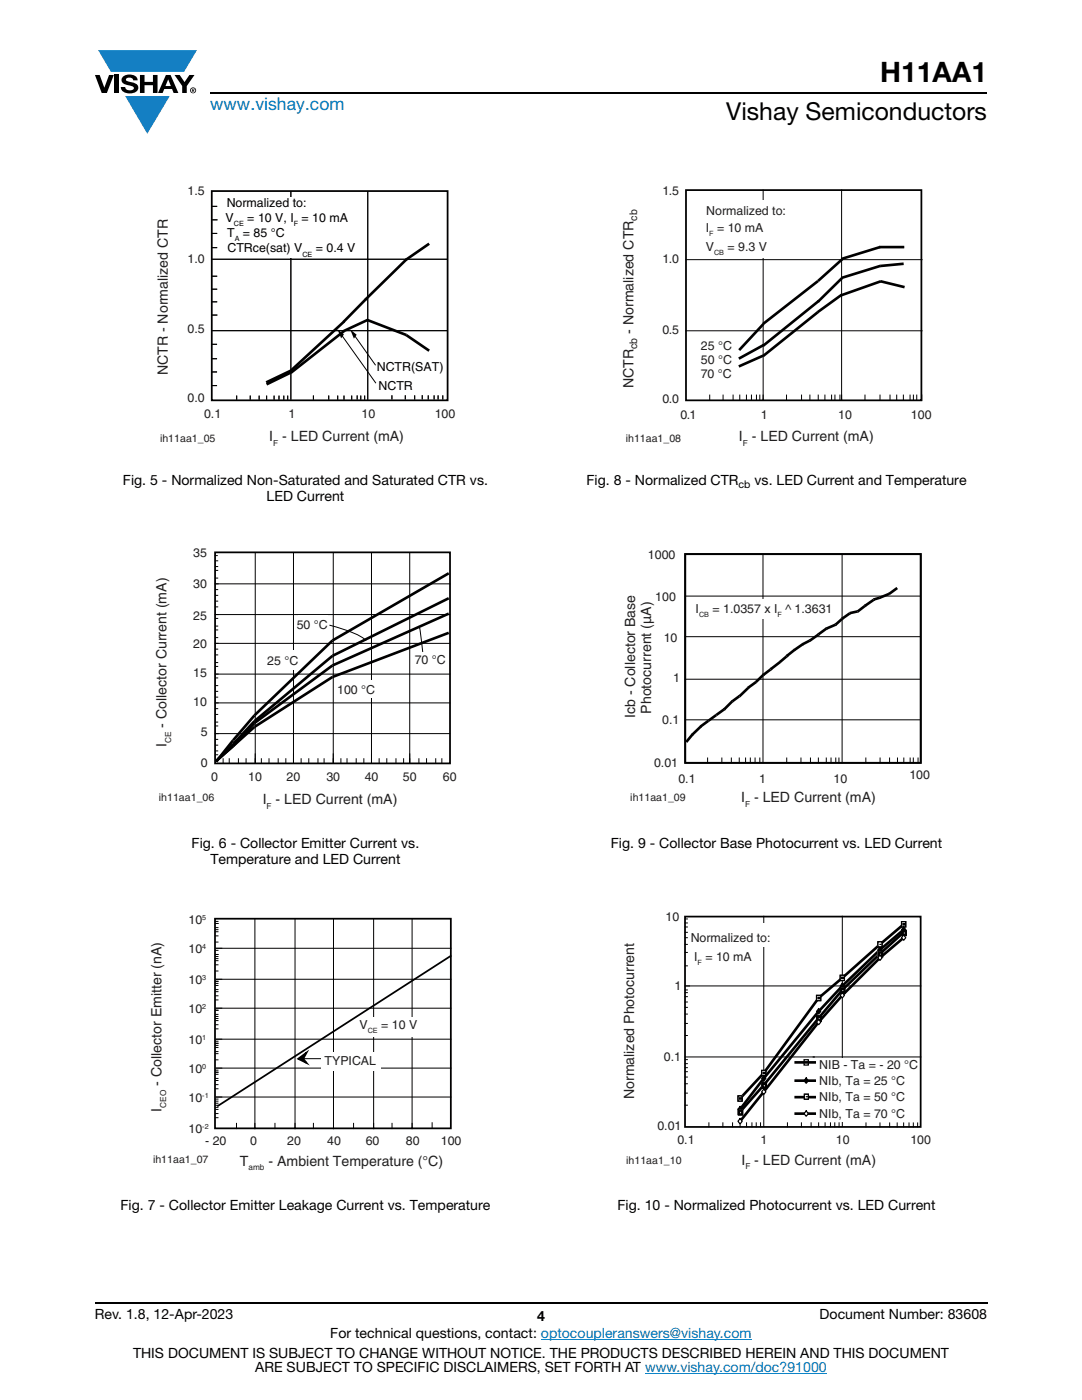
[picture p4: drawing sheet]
<svg xmlns="http://www.w3.org/2000/svg" width="216mm" height="279mm" viewBox="0 0 216 279" stroke-linecap="round" stroke-linejoin="round" font-family="sans-serif">
<g fill="#147fc3">
<path d="M19.6 10h19.7l-2.6 4.3h-1.1h-13.5z"/>
<path d="M25 19.2h8.9l-4.5 7.5z"/>
</g>
<g fill="#000">
<path d="M18.9 15h1l.9 2.5 1-2.5h.9l-1.4 3.6h-1zM22.9 15h.9v3.6h-.9zM24.6 15.3a2.1 2.1 0 0 1 2.8 .3l.1 .4h-.9a.79 .79 0 0 0-.7-.5 .79 .79 0 0 0-.8 .4l.3 .3 1 .2a1.08 1.08 0 0 1 1.2 1 1.08 1.08 0 0 1-1.1 1.2 1.73 1.73 0 0 1-2.4-1.2h.9a.96 .96 0 0 0 .8 .6 .96 .96 0 0 0 .9-.4 1.31 1.31 0 0 0-1.2-.6 1.03 1.03 0 0 1-1.1-.6 1.03 1.03 0 0 1 .2-1.1zM27.9 15h.9v1.3h1.7v-1.3h.9v3.6h-.9v-1.6h-1.7v1.6h-.9zM34.8 15h1.1l.9 1.4 1-1.4h1l-1.5 2.2v1.4h-.9v-1.4zM67.3 65.7l1.3 1-.5 .8zM69.9 65.7l1.3 1.1-.6 .8z"/>
<path d="M33.6 15.9l.5 1.3h-1.1zM33.1 15l-1.6 3.6h1l.3-.8h1.5l.3 .8h1l-1.6-3.6z"/>
<path d="M38.4 17.8h.2v.2h-.2zM38.3 17.7v.7h.1v-.3l.4 .3-.2-.3 .2-.2-.1-.2z"/>
<path d="M38.1 18a.46 .46 0 0 1 .9 0 .46 .46 0 0 1-.9 0zM37.9 18a.6 .6 0 0 0 1.2 0 .6 .6 0 0 0-1.2 0z"/>
</g>
<path d="M42 18.6h155M18.9 260h178.1" fill="none" stroke="#000" stroke-width=".36"/>
<path d="M107.9 267.3h42.1M128.7 274h36.3" fill="none" stroke="#007ec4" stroke-width=".2"/>
<path d="M58 38.1v41.7M73.4 38.1v41.7M42.3 51.7h47M42.3 66h47M68.2 66.9l6.8 9.6M70.7 66.9l4.2 6" fill="none" stroke="#000" stroke-width=".2"/>
<path d="M42.3 38.1h47v41.8h-47z" fill="none" stroke="#000" stroke-width=".35"/>
<path d="M57.3 39.3h2.3v12.1h-2.3z" fill="#fff"/>
<g fill="#000">
<path d="M42.3 57.7h1zM42.3 55.1h1zM42.3 49.4h1zM42.3 46.6h1zM42.3 41.2h1zM42.3 43.9h1.1zM42.2 77h1.1zM42.2 74.2h1.1zM42.2 71.6h1.1zM42.2 68.7h1.1zM42.3 60.2h1zM42.3 62.9h1.1z"/>
<path d="M47.2 78.9v.9zM49.9 78.9v.9zM51.7 79v.8zM53.2 79v.8zM54.7 79v.8zM55.7 79v.8zM56.6 79v.8zM57.4 79v.8zM62.5 78.9v.9zM65.6 78.9v.9zM67.4 78.9v.9zM68.6 78.9v.9z"/>
<path d="M70.2 78.9v.9zM71.3 78.9v.8zM72 78.9v.9zM72.8 78.9v.9zM78.2 78.9v.8zM80.9 78.9v.8zM82.7 78.9v.8zM84.3 78.9v.8zM85.4 78.9v.8zM86.6 78.9v.8zM87.4 78.9v.8zM88.4 78.9v.8z"/>
</g>
<g fill="none" stroke="#000" stroke-width=".2">
<path d="M42.3 57.7h1M42.3 55.1h1M42.3 49.4h1M42.3 46.6h1M42.3 41.2h1M42.3 43.9h1.1M42.2 77h1.1M42.2 74.2h1.1M42.2 71.6h1.1M42.2 68.7h1.1M42.3 60.2h1M42.3 62.9h1.1"/>
<path d="M47.2 78.9v.9M49.9 78.9v.9M51.7 79v.8M53.2 79v.8M54.7 79v.8M55.7 79v.8M56.6 79v.8M57.4 79v.8M62.5 78.9v.9M65.6 78.9v.9M67.4 78.9v.9M68.6 78.9v.9"/>
<path d="M70.2 78.9v.9M71.3 78.9v.8M72 78.9v.9M72.8 78.9v.9M78.2 78.9v.8M80.9 78.9v.8M82.7 78.9v.8M84.3 78.9v.8M85.4 78.9v.8M86.6 78.9v.8M87.4 78.9v.8M88.4 78.9v.8"/>
</g>
<path d="M53.2 76.7l5.1-2.5z" fill="#fff"/>
<g fill="none" stroke="#000" stroke-width=".53">
<path d="M73.1 59.6l-4.6 4.7M81.1 51.8l-8.2 8M85.6 48.6l-4.6 3.3M58.3 73.9l-5.2 2.4M58.3 74.2l-5.1 2.5M68.7 64.1l-10.6 9.8M68.7 66l-10.5 8.3M73.2 63.8l7.9 3.1M73.5 63.8l-4.9 2.2M81.1 66.9l4.5 3.1M89.5 119.4l-23.2 11.5-15.5 13-7.3 7.7M89.5 114.4l-23.2 13.4-15.5 15-4.3 5-3 3.8"/>
<path d="M89.5 126.3l-23.2 8.8-15.5 10-4.3 3.8M89.5 122.5l-23.2 10.3-15.5 11.5-4.3 4.6M43.5 151.6l-.4 .4M46.5 148.9l-3 2.7"/>
</g>
<g fill="none" stroke="#000" stroke-width=".2">
<path d="M42.8 116.5h47M42.8 110.9h.7M42.9 120h.6M42.9 118.8h.6M42.9 117.7h.6M42.9 115.4h.6M42.9 113.8h.6M42.9 113.1h.6M42.9 111.9h.6M50.9 110.2v42.2M58.6 110.2v42.2M66.5 110.2v42.2"/>
<path d="M74.1 110.2v42.2M81.8 110.2v42.2M42.8 134.5h47M42.8 128.4h47M42.8 122.7h47M42.9 139.1h.6M42.9 138h.6M42.9 136.8h.6M42.9 135.3h.6M42.9 133h.6M42.9 132.2h.6M42.9 130.7h.6"/>
<path d="M42.9 129.5h.6M42.9 127.3h.6M42.9 125.7h.6M42.9 125h.6M42.9 123.4h.6M42.9 121.1h.6M42.8 146.4h47M42.8 140.3h47M42.9 150.6h.6M42.9 149.9h.6M42.9 148.7h.6M42.9 147.6h.6"/>
<path d="M42.9 144.9h.6M42.9 144.1h.6M42.9 142.6h.6M42.9 141.4h.6M44.5 151.3v1M45.7 151.3v1M47.6 151.3v1M49.1 151.3v1M52.2 151.3v1M53.7 151.3v1M55.5 151.3v1M57 151.3v1"/>
<path d="M60.1 151.3v1M61.6 151.3v1M63.4 151.3v1M64.7 151.3v1M68 151.3v1M69.2 151.3v1M71.1 151.3v1M72.6 151.3v1M75.7 151.3v1M77.2 151.3v1M79 151.3v1M80.5 151.3v1"/>
<path d="M83.6 151.3v1M85.1 151.3v1M86.9 151.3v1M88.2 151.3v1"/>
</g>
<path d="M42.9 110.2h46.9v42.2h-46.9z" fill="none" stroke="#000" stroke-width=".35"/>
<g fill="#fff">
<path d="M59.6 122.8h5.8v3.5h-5.8z"/>
<path d="M82.8 130.5h5.8v3.5h-5.8z"/>
<path d="M67.4 135.9h9.4v3.4h-9.4z"/>
</g>
<path d="M65.7 124.8a19.2 19.2 0 0 1 7.4 3M83.7 125.5l.7 4.6" fill="none" stroke="#000" stroke-width=".2"/>
<path d="M54 129.8h5.5v3.8h-5.5z" fill="#fff"/>
<path d="M42.9 183.3h47.1v41.9h-47.1zM90.1 190.7l-46.8 30.1M59.5 211.3l1.7-1.2-.7 1.2 .7 .8z" fill="none" stroke="#000" stroke-width=".35"/>
<g fill="none" stroke="#000" stroke-width=".2">
<path d="M42.9 183.9h.7M42.9 184.3h.7M42.9 185.1h.7M42.9 185.5h.7M42.9 186h.7M42.9 186.8h.7M42.9 188h.7M42.9 189.7h.7M42.9 190.5h.7M42.9 190.9h.7M42.9 191.3h.7M42.9 191.7h.7"/>
<path d="M42.9 192.5h.7M42.9 193.8h.7M42.9 195.8h.7M42.9 196.3h.7M42.9 196.7h.7M42.9 197.5h.7M42.9 197.9h.7M42.9 198.7h.7M42.9 199.6h.7M43 189.2h47.1M43 195.4h47.1M50.9 183.3v42"/>
<path d="M58.9 183.3v42M66.5 183.3v42M74.6 183.3v42M82.2 183.3v42M42.9 201.6h.7M42.9 202.4h.7M42.9 202.9h.7M42.9 203.3h.7M42.9 203.7h.7M42.9 204.5h.7M42.9 205.3h.7M42.9 207.8h.7"/>
<path d="M42.9 208.2h.7M42.9 208.6h.7M42.9 209h.7M42.9 209.9h.7M42.9 210.3h.7M42.9 211.5h.7M42.9 213.6h.7M42.9 214h.7M42.9 214.4h.7M42.9 215.2h.7M42.9 215.6h.7M42.9 216.5h.7"/>
<path d="M42.9 217.3h.7M42.9 219.3h.7M42.9 219.8h.7M43 201.2h47.1M43 207.4h47.1M43 213.2h47.1M43 218.9h47.1M60.5 211.3h6.7M42.9 220.2h.7M42.9 220.6h.7M42.9 221h.7M42.9 221.4h.7"/>
<path d="M42.9 222.2h.7M42.9 223.1h.7M47.2 224.1v1.2M54.9 224.1v1.2M62.5 224.1v1.2M70.5 224.1v1.2M78.2 224.1v1.2"/>
</g>
<path d="M59.5 211.3l1.7-1.2-.7 1.2 .7 .8z" fill-rule="evenodd" fill="#000"/>
<g fill="#fff">
<path d="M71.7 203h14.1v3.9h-14.1z"/>
<path d="M64.1 210h11.8v3.6h-11.8z"/>
</g>
<g fill="none" stroke="#000" stroke-width=".2">
<path d="M152.3 37.8v42.2M167.9 37.8v42.2M136.8 51.8h47.3M136.8 66h47.3M141.6 78.7v1.3M144.3 78.7v1.3M146.3 78.7v1.3M147.6 78.7v1.3M148.9 78.7v1.3M149.9 78.7v1.3M150.9 78.7v1.3M151.6 78.7v1.3"/>
<path d="M156.9 78.7v1.3M159.9 78.7v1.3M161.6 78.7v1.3M163.3 78.7v1.3M164.6 78.7v1.3M165.9 78.7v1.3M166.6 78.7v1.3M167.6 78.7v1.3M172.6 78.7v1.3M175.6 78.7v1.3M177.6 78.7v1.3M178.9 78.7v1.3"/>
<path d="M180.3 78.7v1.3M181.6 78.7v1.3M182.3 78.7v1.3M182.9 78.7v1.3M183.9 78.7v1.3M86.2 224v1.2"/>
</g>
<path d="M136.9 37.9h47v42h-47z" fill="none" stroke="#000" stroke-width=".35"/>
<path d="M175.4 49.3h5" fill="none" stroke="#4d4d4d" stroke-width=".2"/>
<path d="M175.4 49.3h5" fill="none" stroke="#000" stroke-width=".53"/>
<g fill="#fff">
<path d="M140.1 39.9h17.3v3.8h-17.3z"/>
<path d="M143.1 43.7h13v7.7h-13z"/>
</g>
<g fill="none" stroke="#000" stroke-width=".53">
<path d="M167.9 58.8l-4.8 3.5M168 55.5l-4.8 4.7M168.1 51.7l-4.9 4.4-10.9 8.5M175.6 49.3l-7.7 2.4M175.7 56.1l4.8 1.2M175.7 53l-7.8 2.5M175.8 56.1l-8 2.8M180.3 52.6l-4.6 .5M152.3 71l-4.9 2.1M152.3 64.6l-4.8 5.3M152.4 68.8l-5 2.8M163.2 62.3l-10.9 8.8"/>
<path d="M163.4 60l-11.1 9M138.2 146.5l-1.3 1.6M139.9 144.9l-1.8 1.7M144.7 141.4l-4.9 3.6"/>
</g>
<g fill="none" stroke="#000" stroke-width=".2">
<path d="M136.6 119h47.1M152.2 110.7v41.6M168 110.7v41.6M136.6 135.6h47.1M136.6 127.1h47.2M136.6 143.7h47.2M141.2 151.2v1.1M144 151.2v1.1M145.9 151.2v1.1M147.5 151.2v1.1M148.8 151.2v1.1M149.7 151.2v1.1"/>
<path d="M150.7 151.2v1.1M151.6 151.2v1.1M157 151.2v1.1M159.8 151.2v1.1M161.7 151.2v1.1M163.3 151.2v1.1M164.9 151.2v1.1M165.8 151.2v1.1M166.8 151.2v1.1M167.4 151.2v1.1M172.8 151.2v1.1M175.6 151.2v1.1"/>
<path d="M177.5 151.2v1.1M179.1 151.2v1.1M180.3 151.2v1.1M181.6 151.2v1.1M182.2 151.2v1.1M183.2 151.2v1.1"/>
</g>
<path d="M136.7 110.6h47v41.7h-47z" fill="none" stroke="#000" stroke-width=".35"/>
<path d="M146.2 139.9l-1.7 1.7z" fill="#fff"/>
<path d="M146.2 139.9l-1.7 1.7" fill="none" stroke="#000" stroke-width=".53"/>
<path d="M146.1 140l1.6-1.2z" fill="#fff"/>
<path d="M147.7 138.8l-1.6 1.2" fill="none" stroke="#000" stroke-width=".53"/>
<path d="M147.5 139l1.9-1.8z" fill="#fff"/>
<path d="M149.4 137.2l-1.9 1.8" fill="none" stroke="#000" stroke-width=".53"/>
<path d="M149.2 137.3l1.7-1.2z" fill="#fff"/>
<path d="M150.9 136.1l-1.7 1.2" fill="none" stroke="#000" stroke-width=".53"/>
<path d="M150.8 136.1l1.6-1.5z" fill="#fff"/>
<path d="M152.4 134.6l-1.6 1.5" fill="none" stroke="#000" stroke-width=".53"/>
<path d="M152.3 134.7l1.7-1.3z" fill="#fff"/>
<path d="M154 133.4l-1.7 1.3" fill="none" stroke="#000" stroke-width=".53"/>
<path d="M160.1 128.6l1.6-.8z" fill="#fff"/>
<path d="M161.7 127.8l-1.6 .8" fill="none" stroke="#000" stroke-width=".53"/>
<path d="M161.6 127.8l1.8-1.3z" fill="#fff"/>
<path d="M163.4 126.5l-1.8 1.3" fill="none" stroke="#000" stroke-width=".53"/>
<path d="M163.3 126.6l1.7-1.2z" fill="#fff"/>
<path d="M165 125.4l-1.7 1.2" fill="none" stroke="#000" stroke-width=".53"/>
<path d="M164.9 125.5l2-.9z" fill="#fff"/>
<path d="M166.9 124.6l-2 .9" fill="none" stroke="#000" stroke-width=".53"/>
<path d="M166.7 124.7l1.4-1.3z" fill="#fff"/>
<path d="M168.1 123.4l-1.4 1.3" fill="none" stroke="#000" stroke-width=".53"/>
<path d="M168 123.5l1.6-1.1z" fill="#fff"/>
<path d="M169.6 122.4l-1.6 1.1" fill="none" stroke="#000" stroke-width=".53"/>
<path d="M169.6 122.4l1.7-.4z" fill="#fff"/>
<path d="M171.3 122l-1.7 .4" fill="none" stroke="#000" stroke-width=".53"/>
<path d="M171.1 122l1.6-1.2z" fill="#fff"/>
<path d="M172.7 120.8l-1.6 1.2" fill="none" stroke="#000" stroke-width=".53"/>
<path d="M172.5 120.9l1.9-1.3z" fill="#fff"/>
<path d="M174.4 119.6l-1.9 1.3" fill="none" stroke="#000" stroke-width=".53"/>
<path d="M174.3 119.7l1.4-.5z" fill="#fff"/>
<path d="M175.7 119.2l-1.4 .5" fill="none" stroke="#000" stroke-width=".53"/>
<path d="M175.6 119.3l1.9-.8z" fill="#fff"/>
<path d="M177.5 118.5l-1.9 .8" fill="none" stroke="#000" stroke-width=".53"/>
<path d="M177.4 118.6l1.6-1.3z" fill="#fff"/>
<path d="M179 117.3l-1.6 1.3" fill="none" stroke="#000" stroke-width=".53"/>
<path d="M138.2 119.5h27.5v3.9h-27.5z" fill="#fff"/>
<path d="M136.7 110.6h47v41.6h-47z" fill="none" stroke="#000" stroke-width=".35"/>
<path d="M153.8 133.6l1.9-1.5z" fill="#fff"/>
<path d="M155.7 132.1l-1.9 1.5M157.2 130.8l-1.6 1.3" fill="none" stroke="#000" stroke-width=".53"/>
<path d="M156.9 131l1.7-1.3z" fill="#fff"/>
<path d="M158.6 129.7l-1.7 1.3M160.3 128.5l-1.8 1.2M152.4 214.1l-4.7 5.1" fill="none" stroke="#000" stroke-width=".53"/>
<g fill="none" stroke="#000" stroke-width=".2">
<path d="M136.7 197.6h.5M136.7 198.1h.5M136.7 198.9h.5M136.7 200h.5M136.7 183.4h.5M136.7 184.2h.5M136.7 185h.5M136.7 186.1h.5M136.7 187.1h.5M136.7 188.5h.5M136.7 190.1h.5M136.7 192.8h.5"/>
<path d="M137.6 196.8h-.9h47M152.4 182.9v41.9M168.1 182.9v41.9M136.7 211.5h.5M136.7 212.3h.5M136.7 213.1h.5M136.7 213.9h.5M136.7 214.9h.5M136.7 216.3h.5M136.7 218.2h.5M136.7 210.9h47M136.7 201h.5"/>
<path d="M136.7 202.4h.5M136.7 204.3h.5M136.7 206.7h.5M136.7 220.6h.5M141.5 224.1v.8M144.2 224.1v.8M146.2 224.1v.8M147.7 224.1v.8M149 224.1v.8M150 224.1v.8M150.9 224.1v.8M151.8 224.1v.8"/>
<path d="M157.1 224.1v.8M159.9 224.1v.8M161.8 224.1v.8M163.3 224.1v.8M164.6 224.1v.8M165.7 224.1v.8M166.6 224.1v.8M167.4 224.1v.8M172.8 224.1v.8M175.6 224.1v.8M177.5 224.1v.8M179 224.1v.8"/>
<path d="M180.3 224.1v.8M181.4 224.1v.8M182.2 224.1v.8M183.1 224.1v.8"/>
</g>
<path d="M136.7 182.9h47v42h-47z" fill="none" stroke="#000" stroke-width=".35"/>
<path d="M147.2 218.7h.9v1.1h-.9z" fill="#fff"/>
<path d="M147.2 218.7h.9v1.1h-.9z" fill="none" stroke="#000" stroke-width=".2"/>
<path d="M147.2 218.7h.9v1.1h-.9z" fill="none" stroke="#000" stroke-width=".24"/>
<path d="M163.3 199.2l-10.9 14.9" fill="none" stroke="#000" stroke-width=".53"/>
<path d="M152 213.6h.8v1.1h-.8z" fill="#fff"/>
<path d="M152 213.6h.8v1.1h-.8z" fill="none" stroke="#000" stroke-width=".2"/>
<path d="M152 213.6h.8v1.1h-.8z" fill="none" stroke="#000" stroke-width=".24"/>
<path d="M168.1 195.2l-4.7 4" fill="none" stroke="#000" stroke-width=".53"/>
<path d="M162.9 198.6h.9v1.1h-.9z" fill="#fff"/>
<path d="M162.9 198.6h.9v1.1h-.9z" fill="none" stroke="#000" stroke-width=".2"/>
<path d="M162.9 198.6h.9v1.1h-.9z" fill="none" stroke="#000" stroke-width=".24"/>
<path d="M175.6 188.5l-7.5 6.7" fill="none" stroke="#000" stroke-width=".53"/>
<path d="M167.6 194.6h.9v1.1h-.9z" fill="#fff"/>
<path d="M167.6 194.6h.9v1.1h-.9z" fill="none" stroke="#000" stroke-width=".2"/>
<path d="M167.6 194.6h.9v1.1h-.9z" fill="none" stroke="#000" stroke-width=".24"/>
<path d="M180.3 184.5l-4.7 4" fill="none" stroke="#000" stroke-width=".53"/>
<path d="M175.2 187.9h.8v1.1h-.8z" fill="#fff"/>
<path d="M175.2 187.9h.8v1.1h-.8z" fill="none" stroke="#000" stroke-width=".2"/>
<path d="M175.2 187.9h.8v1.1h-.8zM175.6 188.5h.1" fill="none" stroke="#000" stroke-width=".24"/>
<path d="M179.9 183.9h.8v1.1h-.8z" fill="#fff"/>
<path d="M179.9 183.9h.8v1.1h-.8z" fill="none" stroke="#000" stroke-width=".2"/>
<path d="M168.1 196.2l.4 .6-.4 .5-.5-.5zM175.6 189l.4 .5-.4 .6-.4-.6zM179.9 183.9h.8v1.1h-.8zM180.3 185l.4 .5-.4 .6-.4-.6zM152.4 214.7l.4 .5-.4 .6-.4-.6zM163.4 201.3l.4 .5-.4 .6-.5-.6zM147.7 220.8l.4 .6-.4 .5-.5-.5z" fill="none" stroke="#000" stroke-width=".24"/>
<path d="M180.3 185.5a161.8 161.8 0 0 0-18.6 18.3 360.2 360.2 0 0 0-14 17.6M152.4 216.6l-4.7 5.3" fill="none" stroke="#000" stroke-width=".53"/>
<path d="M168.1 196.2l.4 .6-.4 .5-.5-.5zM175.6 189l.4 .5-.4 .6-.4-.6zM180.3 185l.4 .5-.4 .6-.4-.6zM152.4 214.7l.4 .5-.4 .6-.4-.6zM163.4 201.3l.4 .5-.4 .6-.5-.6zM147.7 220.8l.4 .6-.4 .5-.5-.5z" fill="#000"/>
<path d="M147.2 221.4h.9v1h-.9z" fill="#fff"/>
<path d="M147.2 221.4h.9v1h-.9z" fill="none" stroke="#000" stroke-width=".2"/>
<path d="M147.5 221.6h.6v.8h-.6z" fill="none" stroke="#000" stroke-width=".47"/>
<path d="M163.3 203.2l-10.9 13.4" fill="none" stroke="#000" stroke-width=".53"/>
<path d="M152 216h.8v1.1h-.8z" fill="#fff"/>
<path d="M152 216h.8v1.1h-.8z" fill="none" stroke="#000" stroke-width=".2"/>
<path d="M152.2 216.3h.6v.8h-.6z" fill="none" stroke="#000" stroke-width=".47"/>
<path d="M168.1 197.6l-4.7 5.6" fill="none" stroke="#000" stroke-width=".53"/>
<path d="M162.9 202.6h.9v1.1h-.9z" fill="#fff"/>
<path d="M162.9 202.6h.9v1.1h-.9z" fill="none" stroke="#000" stroke-width=".2"/>
<path d="M163.1 202.9h.7v.8h-.7z" fill="none" stroke="#000" stroke-width=".47"/>
<path d="M175.6 190.3l-7.5 7.3" fill="none" stroke="#000" stroke-width=".53"/>
<path d="M167.6 197h.9v1.1h-.9z" fill="#fff"/>
<path d="M167.6 197h.9v1.1h-.9z" fill="none" stroke="#000" stroke-width=".2"/>
<path d="M167.9 197.3h.6v.8h-.6z" fill="none" stroke="#000" stroke-width=".47"/>
<path d="M180.3 186.1l-4.7 4.2" fill="none" stroke="#000" stroke-width=".53"/>
<path d="M175.2 189.8h.8v1.1h-.8z" fill="#fff"/>
<path d="M175.2 189.8h.8v1.1h-.8z" fill="none" stroke="#000" stroke-width=".2"/>
<path d="M175.4 190.1h.6v.8h-.6z" fill="none" stroke="#000" stroke-width=".47"/>
<path d="M180.1 185.8h.6v.8h-.6z" fill="#fff"/>
<path d="M180.1 185.8h.6v.8h-.6z" fill="none" stroke="#000" stroke-width=".2"/>
<path d="M180.1 185.8h.6v.8h-.6z" fill="none" stroke="#000" stroke-width=".47"/>
<path d="M152.4 217.9l-4.7 5.9" fill="none" stroke="#000" stroke-width=".53"/>
<path d="M147.7 223.2l.4 .6-.4 .5-.5-.5z" fill="#fff"/>
<path d="M147.7 223.2l.4 .6-.4 .5-.5-.5z" fill="none" stroke="#000" stroke-width=".24"/>
<path d="M163.3 204l-10.9 13.9" fill="none" stroke="#000" stroke-width=".53"/>
<path d="M152.4 217.4l.4 .5-.4 .5-.4-.5z" fill="#fff"/>
<path d="M152.4 217.4l.4 .5-.4 .5-.4-.5z" fill="none" stroke="#000" stroke-width=".24"/>
<path d="M168.1 198.6l-4.7 5.4" fill="none" stroke="#000" stroke-width=".53"/>
<path d="M163.4 203.5l.4 .5-.4 .5-.5-.5z" fill="#fff"/>
<path d="M163.4 203.5l.4 .5-.4 .5-.5-.5z" fill="none" stroke="#000" stroke-width=".24"/>
<path d="M175.6 191.2l-7.5 7.4" fill="none" stroke="#000" stroke-width=".53"/>
<path d="M168.1 198.1l.4 .5-.4 .6-.5-.6z" fill="#fff"/>
<path d="M168.1 198.1l.4 .5-.4 .6-.5-.6z" fill="none" stroke="#000" stroke-width=".24"/>
<path d="M180.3 187.1l-4.7 4" fill="none" stroke="#000" stroke-width=".53"/>
<path d="M175.6 190.6l.4 .6-.4 .5-.4-.5z" fill="#fff"/>
<path d="M175.6 190.6l.4 .6-.4 .5-.4-.5z" fill="none" stroke="#000" stroke-width=".24"/>
<path d="M180.3 186.6l.4 .5-.4 .6-.4-.6z" fill="#fff"/>
<path d="M180.3 186.6l.4 .5-.4 .6-.4-.6zM160.4 211.5h.9v1.1h-.9zM160.9 215.1l.4 .6-.4 .5-.5-.5zM162.3 210.9h.1" fill="none" stroke="#000" stroke-width=".24"/>
<path d="M158.8 212h3.8M158.8 215.7h3.8M158.8 219h3.8M158.8 222.2h3.8" fill="none" stroke="#000" stroke-width=".53"/>
<path d="M160.9 215.1l.4 .6-.4 .5-.5-.5z" fill="#000"/>
<path d="M160.9 221.7l.4 .5-.4 .6-.5-.6z" fill="#fff"/>
<path d="M160.9 221.7l.4 .5-.4 .6-.5-.6z" fill="none" stroke="#000" stroke-width=".24"/>
<path d="M160.5 218.4h.8v1h-.8z" fill="#fff"/>
<path d="M160.5 218.4h.8v1h-.8z" fill="none" stroke="#000" stroke-width=".2"/>
<path d="M160.5 218.4h.8v1h-.8zM160.9 218.9h.1" fill="none" stroke="#000" stroke-width=".24"/>
<g fill="#fff">
<path d="M149.7 184.3h3.8v4.7h-3.8z"/>
<path d="M167.3 211.2h1.9v12.6h-1.9z"/>
</g>
<text font-size="5.6" x="175.6" y="16.4">H11AA1</text>
<text font-size="4.9" x="144.9" y="24">Vishay Semiconductors</text>
<text font-size="3.5" fill="#007ec4" x="42" y="21.9">www.vishay.com</text>
<g font-size="2.8" fill="#231f20">
<text x="126.4" y="66.6" transform="rotate(-90 126.4 66.6)">- Normalized CTR</text>
<text x="33.5" y="74.9" transform="rotate(-90 33.5 74.9)">NCTR - Normalized CTR</text>
<text x="126.4" y="77.5" transform="rotate(-90 126.4 77.5)">NCTR</text>
<text x="53.7" y="88">I - LED Current (mA)</text>
<text x="147.5" y="88.1">I - LED Current (mA)</text>
<text x="126.7" y="143.3" transform="rotate(-90 126.7 143.3)">Icb - Collector Base</text>
<text x="129.9" y="142.4" transform="rotate(-90 129.9 142.4)">Photocurrent (µA)</text>
<text x="33.2" y="149.1" transform="rotate(-90 33.2 149.1)">I</text>
<text x="33.2" y="145.3" transform="rotate(-90 33.2 145.3)">- Collector Current (mA)</text>
<text x="52.4" y="160.5">I - LED Current (mA)</text>
<text x="147.9" y="160.1">I - LED Current (mA)</text>
<text x="32.2" y="221.8" transform="rotate(-90 32.2 221.8)">I</text>
<text x="32.2" y="216.7" transform="rotate(-90 32.2 216.7)">- Collector Emitter (nA)</text>
<text x="126.6" y="219.4" transform="rotate(-90 126.6 219.4)">Normalized Photocurrent</text>
<text x="47.9" y="232.6">T</text>
<text x="53.6" y="232.6">- Ambient Temperature (°C)</text>
<text x="147.9" y="232.4">I - LED Current (mA)</text>
</g>
<g font-size="2.8">
<text x="24.5" y="96.8">Fig. 5 - Normalized Non-Saturated and Saturated CTR vs.</text>
<text x="53.2" y="100">LED Current</text>
<text x="117" y="96.8">Fig. 8 - Normalized CTR</text>
<text x="150.6" y="96.8">vs. LED Current and Temperature</text>
<text x="38.2" y="169.2">Fig. 6 - Collector Emitter Current vs.</text>
<text x="42" y="172.3">Temperature and LED Current</text>
<text x="121.9" y="169.2">Fig. 9 - Collector Base Photocurrent vs. LED Current</text>
<text x="24" y="241.5">Fig. 7 - Collector Emitter Leakage Current vs. Temperature</text>
<text x="123.2" y="241.5">Fig. 10 - Normalized Photocurrent vs. LED Current</text>
<text x="18.9" y="263.3">Rev. 1.8, 12-Apr-2023</text>
<text x="107.2" y="263.6">4</text>
<text x="163.6" y="263.3">Document Number: 83608</text>
<text x="65.9" y="267.1">For technical questions, contact: optocoupleranswers@vishay.com</text>
<text x="26.5" y="271">THIS DOCUMENT IS SUBJECT TO CHANGE WITHOUT NOTICE. THE PRODUCTS DESCRIBED HEREIN AND THIS DOCUMENT</text>
<text x="50.9" y="273.8">ARE SUBJECT TO SPECIFIC DISCLAIMERS, SET FORTH AT www.vishay.com/doc?91000</text>
</g>
<g font-size="2.5" fill="#231f20">
<text x="37.4" y="38.9">1.5</text>
<text x="132.2" y="38.8">1.5</text>
<text x="140.8" y="46.4">I = 10 mA</text>
<text x="140.9" y="42.9">Normalized to:</text>
<text x="37.4" y="52.5">1.0</text>
<text x="132.2" y="52.6">1.0</text>
<text x="140.8" y="50.1">V</text>
<text x="145.2" y="50.1">= 9.3 V</text>
<text x="37.4" y="66.5">0.5</text>
<text x="132.2" y="66.7">0.5</text>
<text x="139.9" y="69.9">25 °C</text>
<text x="139.8" y="75.4">70 °C</text>
<text x="139.9" y="72.6">50 °C</text>
<text x="37.4" y="80.1">0.0</text>
<text x="40.7" y="83.5">0.1</text>
<text x="57.6" y="83.5">1</text>
<text x="72.1" y="83.5">10</text>
<text x="86.7" y="83.5">100</text>
<text x="132.2" y="80.5">0.0</text>
<text x="135.8" y="83.7">0.1</text>
<text x="151.8" y="83.7">1</text>
<text x="167.2" y="83.7">10</text>
<text x="181.8" y="83.7">100</text>
<text x="38.5" y="111.1">35</text>
<text x="129.3" y="111.5">1000</text>
<text x="38.5" y="117.2">30</text>
<text x="130.7" y="120">100</text>
<text x="38.5" y="123.7">25</text>
<text x="59.2" y="125.6">50 °C</text>
<text x="138.8" y="122.2">I</text>
<text x="142.2" y="122.2">= 1.0357 x I ^ 1.3631</text>
<text x="38.5" y="129.4">20</text>
<text x="132.4" y="128.1">10</text>
<text x="38.5" y="135.1">15</text>
<text x="53.3" y="132.7">25 °C</text>
<text x="82.7" y="132.5">70 °C</text>
<text x="134.3" y="136.1">1</text>
<text x="38.5" y="140.9">10</text>
<text x="67.3" y="138.6">100 °C</text>
<text x="40.1" y="147">5</text>
<text x="132.1" y="144.6">0.1</text>
<text x="40.1" y="153">0</text>
<text x="42.2" y="155.9">0</text>
<text x="49.5" y="155.9">10</text>
<text x="57.2" y="155.9">20</text>
<text x="65.1" y="155.9">30</text>
<text x="72.8" y="155.9">40</text>
<text x="80.4" y="155.9">50</text>
<text x="88.4" y="155.9">60</text>
<text x="130.5" y="153">0.01</text>
<text x="181.5" y="155.4">100</text>
<text x="135.4" y="156.2">0.1</text>
<text x="151.5" y="156.2">1</text>
<text x="166.3" y="156.2">10</text>
<text x="37.6" y="184.5">10</text>
<text x="132.8" y="183.9">10</text>
<text x="37.6" y="190.2">10</text>
<text x="137.8" y="187.9">Normalized to:</text>
<text x="138.5" y="191.7">I = 10 mA</text>
<text x="37.6" y="196.4">10</text>
<text x="134.6" y="197.7">1</text>
<text x="37.6" y="202.2">10</text>
<text x="37.6" y="208.4">10</text>
<text x="71.7" y="205.4">V</text>
<text x="76.1" y="205.4">= 10 V</text>
<text x="37.6" y="214.2">10</text>
<text x="64.8" y="212.5">TYPICAL</text>
<text x="132.5" y="211.8">0.1</text>
<text x="163.5" y="213.4">NIB - Ta = - 20 °C</text>
<text x="37.6" y="219.9">10</text>
<text x="163.5" y="216.6">NIb, Ta = 25 °C</text>
<text x="163.5" y="219.8">NIb, Ta = 50 °C</text>
<text x="37.6" y="226.1">10</text>
<text x="131.2" y="225.5">0.01</text>
<text x="163.5" y="223.1">NIb, Ta = 70 °C</text>
<text x="40.9" y="228.5">- 20</text>
<text x="49.9" y="228.5">0</text>
<text x="57.3" y="228.5">20</text>
<text x="65.3" y="228.5">40</text>
<text x="73" y="228.5">60</text>
<text x="81" y="228.5">80</text>
<text x="88" y="228.5">100</text>
<text x="135.2" y="228.3">0.1</text>
<text x="151.8" y="228.3">1</text>
<text x="166.8" y="228.3">10</text>
<text x="181.6" y="228.4">100</text>
</g>
<g font-size="2.5">
<text x="45.2" y="41.3">Normalized to:</text>
<text x="45" y="44.3">V</text>
<text x="45.3" y="47.3">T = 85 °C</text>
<text x="49.4" y="44.3">= 10 V, I</text>
<text x="60.2" y="44.3">= 10 mA</text>
<text x="45.4" y="50.4">CTRce(sat) V</text>
<text x="63" y="50.4">= 0.4 V</text>
<text x="75.2" y="74.1">NCTR(SAT)</text>
<text x="75.5" y="77.9">NCTR</text>
</g>
<g font-size="2.1" fill="#231f20">
<text x="127.1" y="44" transform="rotate(-90 127.1 44)">cb</text>
<text x="127.1" y="69.6" transform="rotate(-90 127.1 69.6)">cb</text>
<text x="31.9" y="88.1">ih11aa1_05</text>
<text x="124.9" y="88.2">ih11aa1_08</text>
<text x="31.7" y="159.9">ih11aa1_06</text>
<text x="125.8" y="159.8">ih11aa1_09</text>
<text x="30.5" y="232.2">ih11aa1_07</text>
<text x="125" y="232.4">ih11aa1_10</text>
</g>
<text font-size="2.1" x="147.4" y="97.3">cb</text>
<g font-size="1.6" fill="#231f20">
<text x="54.5" y="88.9">F</text>
<text x="148.2" y="89">F</text>
<text x="34.1" y="148.3" transform="rotate(-90 34.1 148.3)">CE</text>
<text x="53.2" y="161.4">F</text>
<text x="148.7" y="161">F</text>
<text x="33.2" y="221" transform="rotate(-90 33.2 221)">CEO</text>
<text x="49.6" y="233.6">amb</text>
<text x="148.7" y="233.4">F</text>
</g>
<g font-size="1.4">
<text x="46.7" y="45.1">CE</text>
<text x="58.6" y="45.1">F</text>
<text x="46.8" y="48.1">A</text>
<text x="60.3" y="51.2">CE</text>
</g>
<g font-size="1.4" fill="#231f20">
<text x="141.5" y="47.2">F</text>
<text x="142.5" y="50.9">CB</text>
<text x="139.5" y="123.1">CB</text>
<text x="155.1" y="123.1">F</text>
<text x="40.4" y="183.7">5</text>
<text x="40.4" y="189.4">4</text>
<text x="40.4" y="195.6">3</text>
<text x="139.2" y="192.5">F</text>
<text x="40.4" y="201.4">2</text>
<text x="40.4" y="207.6">1</text>
<text x="73.4" y="206.2">CE</text>
<text x="40.4" y="213.3">0</text>
<text x="40.4" y="219.1">-1</text>
<text x="40.4" y="225.3">-2</text>
</g>
</svg>
